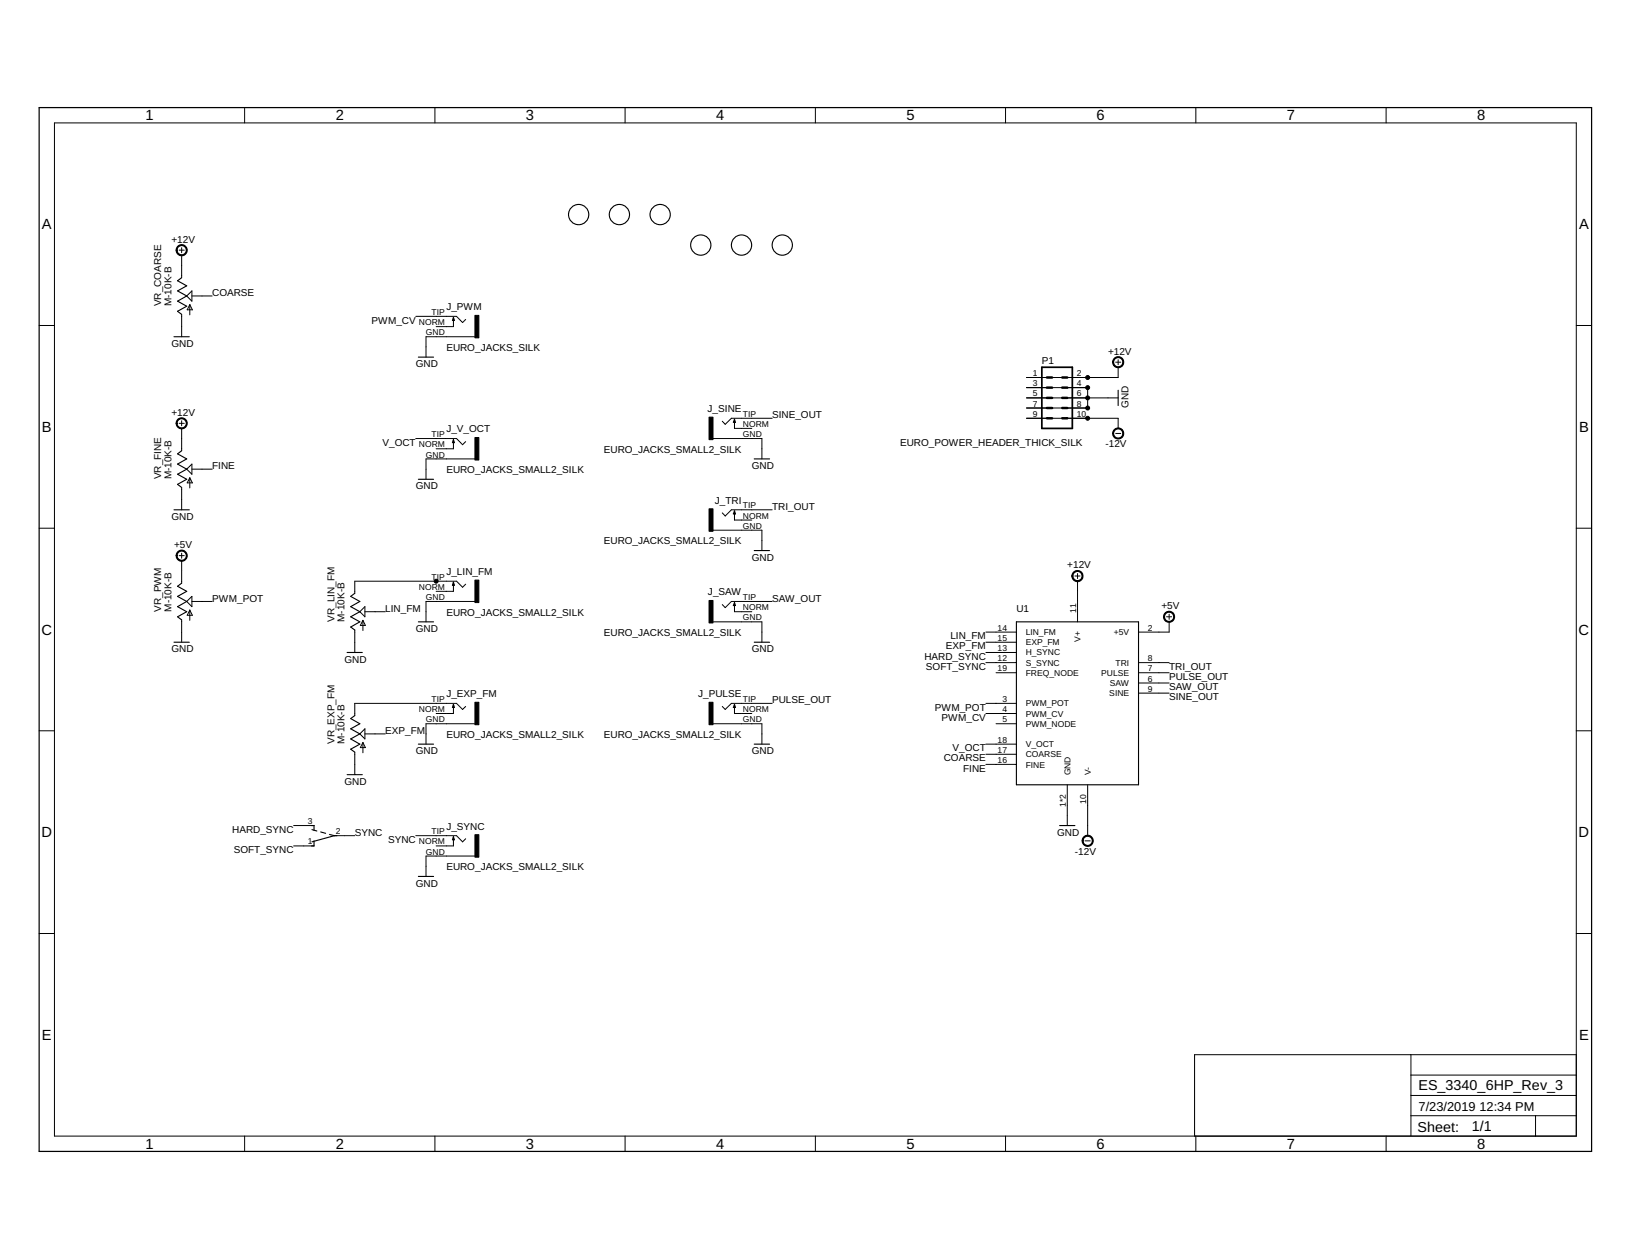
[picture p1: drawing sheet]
<svg xmlns="http://www.w3.org/2000/svg" width="279mm" height="216mm" viewBox="0 0 279 216" stroke-linecap="round" stroke-linejoin="round" font-family="sans-serif">
<g fill="none" stroke="#000" stroke-width=".17">
<path d="M41.9 18.4v2.7M74.5 18.4v2.7M107.1 18.4v2.7M139.8 18.4v2.7M172.4 18.4v2.7M205 18.4v2.7M237.6 18.4v2.7M9.3 21.1h260.9v173.6h-260.9zM6.7 55.8h2.6M30.7 42.9h.9M31.1 42.4v.9M31.1 43.8v3.8"/>
<path d="M31.1 53.9v3.8M32 50.7l.9-.9v1.8zM32.5 52.2v1.8M32.5 52.2l.5 .9h-.9zM32.9 50.7h3.5M71.3 54.2h7l1 1.1 .5-.6M77.7 54.4v1.6h-2.9M81.4 57.7h-8.4v3.5M270.2 55.8h2.6M30.7 72.5h.9M31.1 72.1v.9M31.1 73.4v3.8"/>
<path d="M71.3 75.1h7l1 1.1 .5-.5M77.7 75.3v1.6h-2.9M81.4 78.6h-8.4v3.5M122.2 75.1h8.4v3.5M125.9 71.8v1.6h3M132.4 71.7h-7l-1.1 1-.5-.5M176 71.7h15.7v1.7M176 66.4h10.4v3.5h-10.4M176 68.2h15.7M191.2 62.1h.9M191.2 74.3h.9M191.7 62.9v1.8h-15.7"/>
<path d="M191.7 61.6v.9M6.7 90.5h2.6M30.7 95.2h.9M31.1 83.5v3.9M31.1 94.8v.9M31.1 96.1v3.8M32 80.4l.9-.9v1.8zM32.5 81.9v1.7M32.5 81.9l.5 .8h-.9zM32.9 80.4h3.5M77.7 99.8v1.5h-2.9M122.2 90.8h8.4v3.5"/>
<path d="M125.9 87.5v1.6h3M132.4 87.4h-7l-1.1 1-.5-.5M184.3 98.7h.8M184.7 98.3v.8M184.7 99.6v7M270.2 90.5h2.6M31.1 106.2v3.8M32 103.1l.9-.9v1.7zM32.5 104.5v1.8M32.5 104.5l.5 .9h-.9zM32.9 103.1h3.5M60.8 107.9v3.9"/>
<path d="M61.7 104.8l.8-.9v1.8zM62.2 106.3v1.7M62.2 106.3l.4 .9h-.8zM62.5 104.8h3.5M79.8 100.1l-.5 .5-1-1h-17.5v2.1M81.4 103.1h-8.4v3.5M122.2 106.6h8.4v3.4M125.9 103.3v1.5h3M132.4 103.1h-7l-1.1 1-.5-.5M169 108.3h5.2M169 113.5h5.2M169 111.8h5.2"/>
<path d="M169 110h5.2M170.7 115.3h3.5M195.2 113.5h5.2M195.2 115.3h5.2M195.2 117h5.2M195.2 118.8h5.2M200 105.7h.8M200.4 106.6v1.7h-5.2M200.4 105.2v.9M6.7 125.2h2.6M60.8 128.9v3.8M62.2 127.2v1.8"/>
<path d="M62.2 127.2l.4 .9h-.8zM62.5 124.9v1.7l-.8-.8zM62.5 125.8h3.5M77.7 120.7v1.6h-2.9M79.8 121.1l-.5 .5-1-1.1h-17.5v2.1M81.4 124h-8.4v3.5M122.2 124h8.4v3.5M125.9 120.7v1.6h3M132.4 120.5h-7l-1.1 1.1-.5-.5M169 120.5h5.2M169 122.3h5.2M169 127.5h5.2"/>
<path d="M169 129.2h5.2M169 131h5.2M170.7 124h3.5M182.9 134.5v7M186.4 134.5v8.7M270.2 125.2h2.6M6.7 160h2.6M50.3 144.9h3.5M50.3 141.5h3.5M57.3 143.2h3.5M71.3 143.2h7l1 1.1 .5-.6M77.7 143.4v1.5h-2.9"/>
<path d="M81.4 146.7h-8.4v3.5M186 144.1h.9M270.2 160h2.6M41.9 194.7v2.6M74.5 194.7v2.6M107.1 194.7v2.6M139.8 194.7v2.6M172.4 194.7v2.6M205 194.7v2.6M237.6 194.7v2.6M241.9 191.2h28.3M241.9 180.7v14"/>
<path d="M241.9 187.7h28.3M241.9 184.2h28.3M263.2 191.2v3.5M270.2 180.7h-65.4v14"/>
</g>
<g fill="none" stroke="#000" stroke-width=".19">
<path d="M29.8 57.7h2.6M31.1 47.6l-.7 .5 1.6 .9-1.6 .8 1.6 .9-1.6 .9 1.6 .9-1.6 .8 .7 .6M77.7 54.4l.2 .5h-.3zM31.1 77.2l-.7 .6 1.6 .8-1.6 .9 1.6 .9-1.6 .9 1.6 .8-1.6 .9 .7 .5M71.7 61.2h2.6M77.7 75.3l.2 .5h-.3zM125.9 71.8l.2 .6h-.4zM129.3 78.6h2.6M191.7 66.9v2.6M29.8 87.4h2.6M31.1 99.9l-.7 .6 1.6 .8-1.6 .9 1.6 .9-1.6 .8 1.6 .9-1.6 .9 .7 .5M71.7 82.1h2.6"/>
<path d="M77.7 99.8l.2 .5h-.3zM125.9 87.5l.2 .6h-.4zM129.3 94.3h2.6M29.8 110h2.6M59.5 111.8h2.6M60.8 101.7l-.7 .5 1.6 .9-1.6 .8 1.6 .9-1.6 .9 1.6 .9-1.6 .8 .7 .5M71.7 106.6h2.6M125.9 103.3l.2 .5h-.4zM129.3 110h2.6M174.2 106.6h21v27.9h-21zM59.5 132.7h2.6M60.8 122.6l-.7 .5 1.6 .9-1.6 .9 1.6 .9-1.6 .8 1.6 .9-1.6 .9 .7 .5"/>
<path d="M71.7 127.5h2.6M77.7 120.7l.2 .5h-.3zM125.9 120.7l.2 .5h-.4zM129.3 127.5h2.6M53.4 141.5h.4v.8M53.5 142.2l.8 .2M53.8 144.1v.8h-.4M55 142.6l.8 .2M56.5 143l.8 .2M57.3 143.2h.4M57.3 143.2l-3.8 1.1M71.7 150.2h2.6"/>
<path d="M77.7 143.4l.2 .5h-.3zM181.6 141.5h2.7"/>
<circle cx="99.2" cy="36.8" r="1.74"/>
<circle cx="106.2" cy="36.8" r="1.74"/>
<circle cx="113.2" cy="36.8" r="1.74"/>
<circle cx="120.1" cy="42" r="1.74"/>
<circle cx="127.1" cy="42" r="1.74"/>
<circle cx="134.1" cy="42" r="1.74"/>
</g>
<path d="M81.4 54h.7v3.9h-.7zM81.4 75h.7v3.8h-.7zM121.5 71.5h.7v3.8h-.7zM81.4 99.4h.7v3.9h-.7zM121.5 87.2h.7v3.8h-.7zM121.5 102.9h.7v3.8h-.7zM81.4 120.3h.7v3.9h-.7zM121.5 120.3h.7v3.9h-.7zM81.4 143h.7v3.9h-.7z" fill="#000" stroke="#000" stroke-width=".17"/>
<path d="M178.6 62.9h5.2v10.5h-5.2z" fill="none" stroke="#000" stroke-width=".3"/>
<path d="M179.5 68.2h.8M179.5 69.9h.8M179.5 71.7h.8M179.5 64.7h.8M179.5 66.4h.8M182.1 68.2h.8M182.1 69.9h.8M182.1 71.7h.8M182.1 64.7h.8M182.1 66.4h.8" fill="none" stroke="#000" stroke-width=".42"/>
<g fill="#000" stroke="#000" stroke-width=".17">
<path d="M30.5 42.1a.96 .96 0 0 1 1.5 .4 .96 .96 0 0 1-.7 1.3 .96 .96 0 0 1-1.1-.9h.2a.79 .79 0 0 1 1-.8 .79 .79 0 0 1 .3 1.3 .79 .79 0 0 1-1.3-.3v-.2h-.2z" fill-rule="evenodd"/>
<path d="M30.5 71.8a.96 .96 0 0 1 1.5 .3 .96 .96 0 0 1-.6 1.4 .96 .96 0 0 1-1.2-1h.2a.79 .79 0 0 1 1-.7 .79 .79 0 0 1 .3 1.3 .79 .79 0 0 1-1.3-.3v-.3h-.2v-.3z" fill-rule="evenodd"/>
<path d="M191.1 61.3a.96 .96 0 0 1 1.4 .4 .96 .96 0 0 1-.6 1.3 .96 .96 0 0 1-1.2-.9h.2a.79 .79 0 0 1 1.1-.8 .79 .79 0 0 1 .2 1.3 .79 .79 0 0 1-1.3-.3v-.2h-.2z" fill-rule="evenodd"/>
<path d="M191.1 73.5a.96 .96 0 0 1 1.4 .4 .96 .96 0 0 1-.6 1.3 .96 .96 0 0 1-1.2-.9h.2a.79 .79 0 0 1 1.1-.8 .79 .79 0 0 1 .2 1.3 .79 .79 0 0 1-1.3-.3v-.2h-.2z" fill-rule="evenodd"/>
<path d="M30.5 94.5a.96 .96 0 0 1 1.5 .3 .96 .96 0 0 1-.7 1.3 .96 .96 0 0 1-1.1-.9h.2a.79 .79 0 0 1 1-.7 .79 .79 0 0 1 .3 1.3 .79 .79 0 0 1-1.3-.4v-.2h-.2z" fill-rule="evenodd"/>
<path d="M184.1 98a.97 .97 0 0 1 1.5 .3 .97 .97 0 0 1-.7 1.4 .97 .97 0 0 1-1.2-1h.2a.78 .78 0 0 1 1.2-.6 .78 .78 0 0 1 .1 1.3 .78 .78 0 0 1-1.3-.5v-.2h-.2z" fill-rule="evenodd"/>
<path d="M199.8 104.9a.96 .96 0 0 1 1.5 .4 .96 .96 0 0 1-.7 1.3 .96 .96 0 0 1-1.2-.9h.2a.78 .78 0 0 1 1.2-.7 .78 .78 0 0 1 .1 1.3 .78 .78 0 0 1-1.3-.4v-.2h-.2z" fill-rule="evenodd"/>
<path d="M185.8 143.3a.96 .96 0 0 1 1.5 .3 .96 .96 0 0 1-.6 1.4 .96 .96 0 0 1-1.2-.9h.2a.79 .79 0 0 1 1-.8 .79 .79 0 0 1 .3 1.3 .79 .79 0 0 1-1.3-.3v-.2h-.2v-.3z" fill-rule="evenodd"/>
<circle cx="186.4" cy="66.4" r=".34"/>
<circle cx="186.4" cy="68.2" r=".34"/>
<circle cx="186.4" cy="64.7" r=".34"/>
<circle cx="186.4" cy="71.7" r=".34"/>
<circle cx="186.4" cy="69.9" r=".34"/>
<circle cx="74.8" cy="99.6" r=".34"/>
</g>
<path d="M6.7 18.4h266.1v178.9h-266.1z" fill="none" stroke="#000" stroke-width=".21"/>
<g font-size="2.5">
<text x="24.9" y="20.6">1</text>
<text x="57.5" y="20.6">2</text>
<text x="90.1" y="20.6">3</text>
<text x="122.8" y="20.6">4</text>
<text x="155.4" y="20.6">5</text>
<text x="188" y="20.6">6</text>
<text x="220.6" y="20.6">7</text>
<text x="253.2" y="20.6">8</text>
<text x="7.2" y="39.3">A</text>
<text x="270.7" y="39.3">A</text>
<text x="7.2" y="74">B</text>
<text x="270.7" y="74">B</text>
<text x="7.1" y="108.8">C</text>
<text x="270.6" y="108.8">C</text>
<text x="7.1" y="143.5">D</text>
<text x="270.6" y="143.5">D</text>
<text x="7.2" y="178.2">E</text>
<text x="270.7" y="178.2">E</text>
<text x="243.1" y="186.8">ES_3340_6HP_Rev_3</text>
<text x="24.9" y="196.9">1</text>
<text x="57.5" y="196.9">2</text>
<text x="90.1" y="196.9">3</text>
<text x="122.8" y="196.9">4</text>
<text x="155.4" y="196.9">5</text>
<text x="188" y="196.9">6</text>
<text x="220.6" y="196.9">7</text>
<text x="243" y="193.9">Sheet:</text>
<text x="252.3" y="193.8">1/1</text>
<text x="253.2" y="196.9">8</text>
</g>
<g font-size="2.2">
<text x="243.1" y="190.3">7/23/2019</text>
<text x="253.6" y="190.3">12:34 PM</text>
</g>
<g font-size="1.7">
<text x="29.4" y="41.6">+12V</text>
<text x="27.6" y="52.5" transform="rotate(-90 27.6 52.5)">VR_COARSE</text>
<text x="29.4" y="52.5" transform="rotate(-90 29.4 52.5)">M-10K-B</text>
<text x="36.4" y="50.7">COARSE</text>
<text x="76.5" y="53.2">J_PWM</text>
<text x="29.4" y="59.4">GND</text>
<text x="63.7" y="55.4">PWM_CV</text>
<text x="71.3" y="62.9">GND</text>
<text x="76.5" y="60.1">EURO_JACKS_SILK</text>
<text x="178.6" y="62.4">P1</text>
<text x="189.9" y="60.8">+12V</text>
<text x="29.4" y="71.2">+12V</text>
<text x="121.3" y="70.6">J_SINE</text>
<text x="132.3" y="71.7">SINE_OUT</text>
<text x="193.4" y="69.9" transform="rotate(-90 193.4 69.9)">GND</text>
<text x="65.6" y="76.4">V_OCT</text>
<text x="76.5" y="74.1">J_V_OCT</text>
<text x="103.5" y="77.6">EURO_JACKS_SMALL2_SILK</text>
<text x="154.3" y="76.4">EURO_POWER_HEADER_THICK_SILK</text>
<text x="189.5" y="76.6">-12V</text>
<text x="27.6" y="82.1" transform="rotate(-90 27.6 82.1)">VR_FINE</text>
<text x="29.4" y="82.1" transform="rotate(-90 29.4 82.1)">M-10K-B</text>
<text x="36.4" y="80.4">FINE</text>
<text x="71.3" y="83.9">GND</text>
<text x="76.5" y="81.1">EURO_JACKS_SMALL2_SILK</text>
<text x="128.9" y="80.4">GND</text>
<text x="29.4" y="89.1">GND</text>
<text x="122.5" y="86.3">J_TRI</text>
<text x="132.3" y="87.4">TRI_OUT</text>
<text x="29.8" y="93.9">+5V</text>
<text x="103.5" y="93.3">EURO_JACKS_SMALL2_SILK</text>
<text x="76.5" y="98.5">J_LIN_FM</text>
<text x="128.9" y="96.1">GND</text>
<text x="182.9" y="97.4">+12V</text>
<text x="27.6" y="104.8" transform="rotate(-90 27.6 104.8)">VR_PWM</text>
<text x="29.4" y="104.8" transform="rotate(-90 29.4 104.8)">M-10K-B</text>
<text x="36.4" y="103.1">PWM_POT</text>
<text x="57.3" y="106.6" transform="rotate(-90 57.3 106.6)">VR_LIN_FM</text>
<text x="59.1" y="106.6" transform="rotate(-90 59.1 106.6)">M-10K-B</text>
<text x="66" y="104.8">LIN_FM</text>
<text x="76.5" y="105.5">EURO_JACKS_SMALL2_SILK</text>
<text x="121.4" y="102">J_SAW</text>
<text x="132.3" y="103.1">SAW_OUT</text>
<text x="174.2" y="104.8">U1</text>
<text x="199.1" y="104.4">+5V</text>
<text x="29.4" y="111.8">GND</text>
<text x="59.1" y="113.5">GND</text>
<text x="71.3" y="108.3">GND</text>
<text x="103.5" y="109">EURO_JACKS_SMALL2_SILK</text>
<text x="128.9" y="111.8">GND</text>
<text x="158.5" y="113">HARD_SYNC</text>
<text x="162.2" y="111.3">EXP_FM</text>
<text x="162.9" y="109.5">LIN_FM</text>
<text x="76.5" y="119.5">J_EXP_FM</text>
<text x="119.7" y="119.5">J_PULSE</text>
<text x="158.7" y="114.8">SOFT_SYNC</text>
<text x="200.4" y="114.8">TRI_OUT</text>
<text x="200.4" y="118.3">SAW_OUT</text>
<text x="200.4" y="116.5">PULSE_OUT</text>
<text x="66" y="125.8">EXP_FM</text>
<text x="132.3" y="120.5">PULSE_OUT</text>
<text x="160.2" y="121.7">PWM_POT</text>
<text x="161.4" y="123.5">PWM_CV</text>
<text x="200.4" y="120">SINE_OUT</text>
<text x="57.3" y="127.5" transform="rotate(-90 57.3 127.5)">VR_EXP_FM</text>
<text x="59.1" y="127.5" transform="rotate(-90 59.1 127.5)">M-10K-B</text>
<text x="71.3" y="129.2">GND</text>
<text x="76.5" y="126.5">EURO_JACKS_SMALL2_SILK</text>
<text x="103.5" y="126.5">EURO_JACKS_SMALL2_SILK</text>
<text x="128.9" y="129.2">GND</text>
<text x="161.8" y="130.5">COARSE</text>
<text x="163.3" y="128.7">V_OCT</text>
<text x="59.1" y="134.5">GND</text>
<text x="165.1" y="132.2">FINE</text>
<text x="39.8" y="142.7">HARD_SYNC</text>
<text x="60.8" y="143.2">SYNC</text>
<text x="76.5" y="142.2">J_SYNC</text>
<text x="181.2" y="143.2">GND</text>
<text x="40.1" y="146.2">SOFT_SYNC</text>
<text x="66.5" y="144.4">SYNC</text>
<text x="76.5" y="149.1">EURO_JACKS_SMALL2_SILK</text>
<text x="184.3" y="146.4">-12V</text>
<text x="71.3" y="151.9">GND</text>
</g>
<g font-size="1.5">
<text x="74" y="54">TIP</text>
<text x="71.8" y="55.7">NORM</text>
<text x="73" y="57.5">GND</text>
<text x="177" y="64.4">1</text>
<text x="184.6" y="64.4">2</text>
<text x="127.4" y="71.4">TIP</text>
<text x="177" y="71.4">9</text>
<text x="177" y="69.7">7</text>
<text x="177" y="67.9">5</text>
<text x="177" y="66.2">3</text>
<text x="184.6" y="71.4">10</text>
<text x="184.6" y="69.7">8</text>
<text x="184.6" y="67.9">6</text>
<text x="184.6" y="66.2">4</text>
<text x="71.8" y="76.7">NORM</text>
<text x="74" y="74.9">TIP</text>
<text x="127.4" y="74.9">GND</text>
<text x="127.4" y="73.2">NORM</text>
<text x="73" y="78.4">GND</text>
<text x="127.4" y="87.1">TIP</text>
<text x="127.4" y="88.9">NORM</text>
<text x="127.4" y="90.6">GND</text>
<text x="71.8" y="101.1">NORM</text>
<text x="74" y="99.3">TIP</text>
<text x="73" y="102.8">GND</text>
<text x="127.4" y="106.3">GND</text>
<text x="127.4" y="102.8">TIP</text>
<text x="127.4" y="104.6">NORM</text>
<text x="184.4" y="105" transform="rotate(-90 184.4 105)">11</text>
<text x="171" y="108.1">14</text>
<text x="171" y="111.5">13</text>
<text x="171" y="109.8">15</text>
<text x="171" y="113.3">12</text>
<text x="175.8" y="108.8">LIN_FM</text>
<text x="175.8" y="112.3">H_SYNC</text>
<text x="175.8" y="110.6">EXP_FM</text>
<text x="185.2" y="110" transform="rotate(-90 185.2 110)">V+</text>
<text x="190.9" y="108.8">+5V</text>
<text x="196.8" y="108.1">2</text>
<text x="196.8" y="113.3">8</text>
<text x="171" y="115">19</text>
<text x="175.8" y="115.8">FREQ_NODE</text>
<text x="175.8" y="114.1">S_SYNC</text>
<text x="188.8" y="115.8">PULSE</text>
<text x="190.1" y="119.3">SINE</text>
<text x="190.2" y="117.5">SAW</text>
<text x="191.2" y="114.1">TRI</text>
<text x="196.8" y="115">7</text>
<text x="196.8" y="116.8">6</text>
<text x="196.8" y="118.5">9</text>
<text x="71.8" y="122">NORM</text>
<text x="73" y="123.8">GND</text>
<text x="74" y="120.3">TIP</text>
<text x="127.4" y="123.8">GND</text>
<text x="127.4" y="120.3">TIP</text>
<text x="127.4" y="122">NORM</text>
<text x="171.8" y="120.3">3</text>
<text x="171.8" y="122">4</text>
<text x="171.8" y="123.8">5</text>
<text x="175.8" y="121">PWM_POT</text>
<text x="175.8" y="122.8">PWM_CV</text>
<text x="175.8" y="124.5">PWM_NODE</text>
<text x="171" y="127.3">18</text>
<text x="171" y="129">17</text>
<text x="171" y="130.7">16</text>
<text x="175.8" y="128">V_OCT</text>
<text x="175.8" y="129.8">COARSE</text>
<text x="175.8" y="131.5">FINE</text>
<text x="183.5" y="132.9" transform="rotate(-90 183.5 132.9)">GND</text>
<text x="186.2" y="137.7" transform="rotate(-90 186.2 137.7)">10</text>
<text x="187" y="132.9" transform="rotate(-90 187 132.9)">V-</text>
<text x="52.8" y="141.2">3</text>
<text x="57.6" y="143">2</text>
<text x="74" y="143">TIP</text>
<text x="182.7" y="138.3" transform="rotate(-90 182.7 138.3)">1*2</text>
<text x="52.8" y="144.7">1</text>
<text x="71.8" y="144.7">NORM</text>
<text x="73" y="146.4">GND</text>
</g>
</svg>
